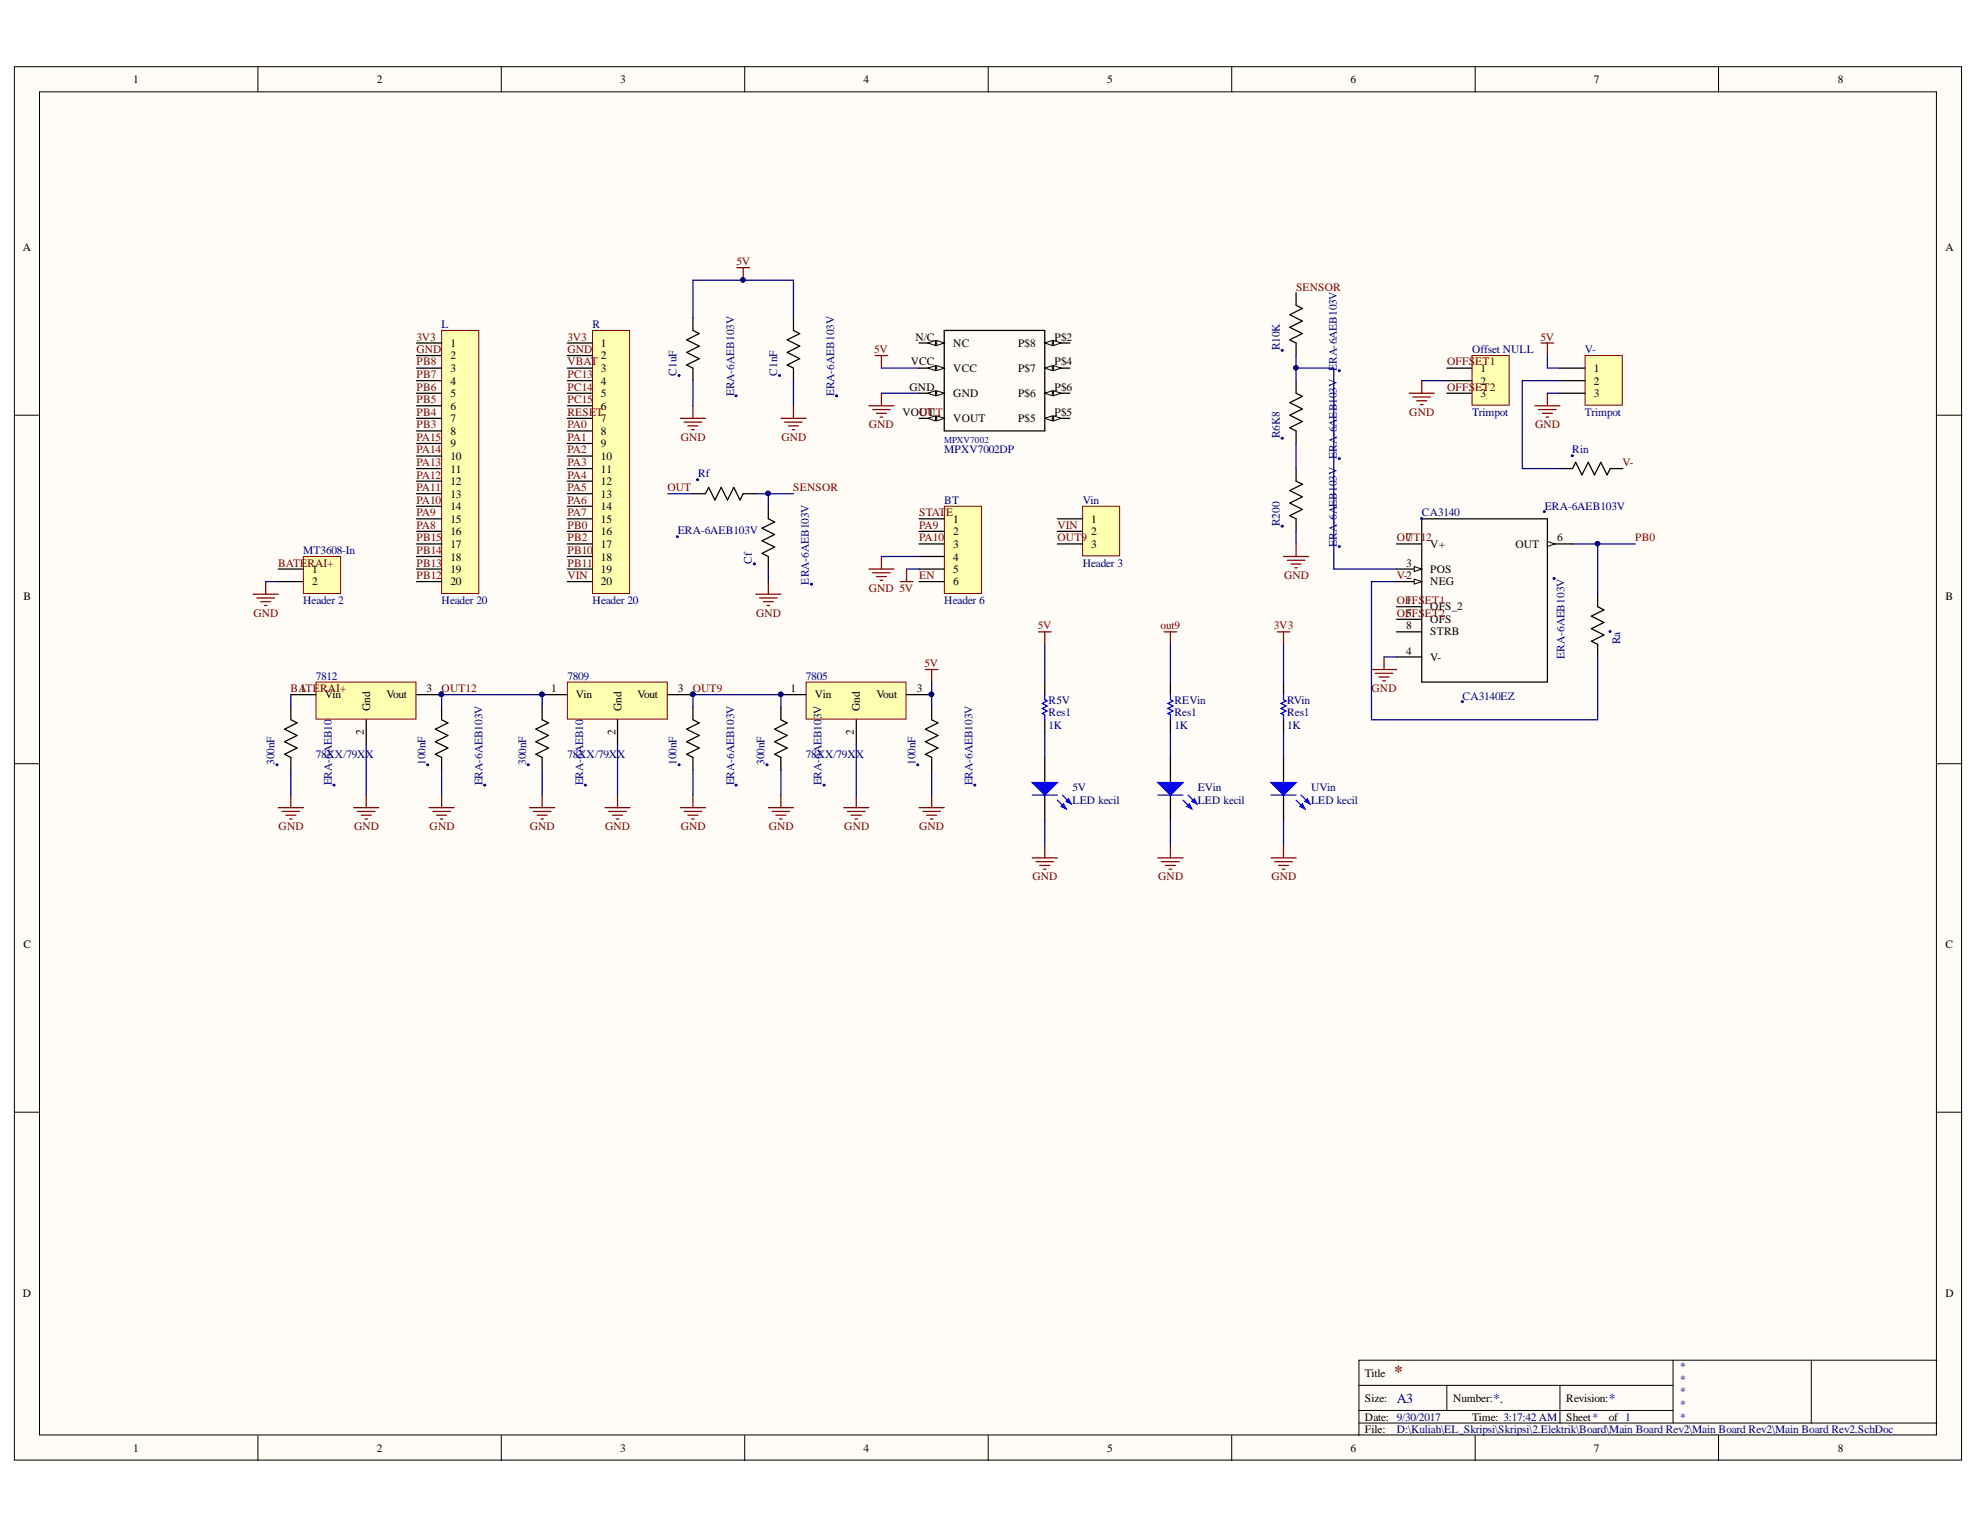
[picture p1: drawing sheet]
<svg xmlns="http://www.w3.org/2000/svg" width="279mm" height="216mm" viewBox="0 0 279 216" stroke-linecap="round" stroke-linejoin="round" font-family="sans-serif">
<g fill="#fffcf8" stroke="#000" stroke-width=".14">
<path d="M2 9.4h274.8v196.6h-274.8z"/>
<path d="M5.6 13h267.7v189.5h-267.7z"/>
</g>
<g fill="none" stroke="#000" stroke-width=".14">
<path d="M36.4 9.4v3.6M70.7 9.4v3.6M105.1 9.4v3.6M139.4 9.4v3.6M173.8 9.4v3.6M208.2 9.4v3.6M242.5 9.4v3.6M2 58.6h3.6M273.3 58.6h3.6M2 107.8h3.6M273.3 107.8h3.6M2 156.9h3.6"/>
<path d="M273.3 156.9h3.6M191.8 195.5h44.3M191.8 199h44.3M204.2 195.5v3.5M220.1 195.5v5.3M236.1 191.9v8.9M255.6 191.9h-63.8v10.7M273.3 191.9h-17.7v8.9M36.4 202.6v3.5M70.7 202.6v3.5M105.1 202.6v3.5M139.4 202.6v3.5"/>
<path d="M173.8 202.6v3.5M191.8 200.8h81.5M208.2 202.6v3.5M242.5 202.6v3.5"/>
</g>
<path d="M62.3 46.6h5.3v37.2h-5.3z" fill="#ffffb0" stroke="#800000" stroke-width=".14"/>
<g fill="none" stroke="#000" stroke-width=".18">
<path d="M58.8 48.4h3.5M58.8 50.2h3.5M58.8 51.9h3.5M58.8 53.7h3.5M58.8 55.5h3.5M58.8 57.3h3.5M58.8 59h3.5M58.8 60.8h3.5M58.8 62.6h3.5M58.8 64.4h3.5M58.8 66.1h3.5M58.8 67.9h3.5"/>
<path d="M58.8 69.7h3.5M58.8 71.4h3.5M58.8 73.2h3.5M58.8 75h3.5M58.8 76.8h3.5M58.8 78.5h3.5M58.8 80.3h3.5M58.8 82.1h3.5"/>
</g>
<path d="M83.6 46.6h5.2v37.2h-5.2z" fill="#ffffb0" stroke="#800000" stroke-width=".14"/>
<g fill="none" stroke="#000" stroke-width=".18">
<path d="M80 48.4h3.6M80 50.2h3.6M80 51.9h3.6M80 53.7h3.6M80 55.5h3.6M80 57.3h3.6M80 59h3.6M80 60.8h3.6M80 62.6h3.6M80 64.4h3.6M80 66.1h3.6M80 67.9h3.6"/>
<path d="M80 69.7h3.6M80 71.4h3.6M80 73.2h3.6M80 75h3.6M80 76.8h3.6M80 78.5h3.6M200.6 73.2h17.8v23h-17.8zM218.4 76.8h3.5M80 80.3h3.6M80 82.1h3.6"/>
</g>
<path d="M123.5 50.2h1.8M124.4 50.2v1.7" fill="none" stroke="#800000" stroke-width=".18"/>
<path d="M218.4 76.4l1 .4-1 .3z" fill="#fffcf8"/>
<path d="M218.4 76.4l1 .4-1 .3z" fill="none" stroke="#000" stroke-width=".14"/>
<path d="M197.1 92.7h3.5M197.1 89.2h3.5M197.1 87.4h3.5M197.1 85.6h3.5M197.1 82.1h3.5" fill="none" stroke="#000" stroke-width=".18"/>
<path d="M199.6 81.7l1 .4-1 .3z" fill="#fffcf8"/>
<path d="M199.6 81.7l1 .4-1 .3z" fill="none" stroke="#000" stroke-width=".14"/>
<path d="M197.1 80.3h3.5" fill="none" stroke="#000" stroke-width=".18"/>
<path d="M199.6 79.9l1 .4-1 .4z" fill="#fffcf8"/>
<path d="M199.6 79.9l1 .4-1 .4z" fill="none" stroke="#000" stroke-width=".14"/>
<path d="M182.9 41.3v1.8l.9 .4-1.8 .9 1.8 .9-1.8 .9 1.8 .9-1.8 .9 .9 .4v1.8M182.9 53.7v1.8l.9 .4-1.8 .9 1.8 .9-1.8 .9 1.8 .9-1.8 .9 .9 .4v1.8M197.1 76.8h3.5" fill="none" stroke="#000" stroke-width=".18"/>
<g fill="#000080" stroke="#000080" stroke-width=".14">
<circle cx="200.6" cy="73.2" r=".13"/>
<circle cx="206.4" cy="99" r=".14"/>
<circle cx="180.9" cy="49.4" r=".14"/>
<circle cx="189" cy="52.3" r=".13"/>
<circle cx="180.9" cy="61.8" r=".14"/>
<circle cx="189" cy="64.7" r=".13"/>
</g>
<path d="M223.7 50.2h5.2v7h-5.2z" fill="#ffffb0" stroke="#800000" stroke-width=".14"/>
<path d="M220.1 51.9h3.6M220.1 53.7h3.6M220.1 55.5h3.6" fill="none" stroke="#000" stroke-width=".18"/>
<path d="M207.7 50.2h5.3v7h-5.3z" fill="#ffffb0" stroke="#800000" stroke-width=".14"/>
<path d="M133.2 46.6h14.2v14.2h-14.2zM147.4 59h3.6M204.2 51.9h3.5M204.2 53.7h3.5M204.2 55.5h3.5" fill="none" stroke="#000" stroke-width=".18"/>
<path d="M181.1 78.5h3.6M181.7 79.1h2.4M182.2 79.6h1.4M182.9 76.8v1.7M182.7 80.1h.4" fill="none" stroke="#800000" stroke-width=".18"/>
<path d="M147.4 59l1.1-.3v.7z" fill="#fffcf8"/>
<path d="M147.4 59l1.1-.3v.7z" fill="none" stroke="#000" stroke-width=".14"/>
<path d="M148.7 58.7l1 .3-1 .4z" fill="#fffcf8"/>
<path d="M148.7 58.7l1 .3-1 .4z" fill="none" stroke="#000" stroke-width=".14"/>
<path d="M147.4 55.5h3.6" fill="none" stroke="#000" stroke-width=".18"/>
<path d="M147.4 55.5l1.1-.4v.7z" fill="#fffcf8"/>
<path d="M147.4 55.5l1.1-.4v.7z" fill="none" stroke="#000" stroke-width=".14"/>
<path d="M148.7 55.1l1 .4-1 .3z" fill="#fffcf8"/>
<path d="M148.7 55.1l1 .4-1 .3z" fill="none" stroke="#000" stroke-width=".14"/>
<path d="M147.4 51.9h3.6" fill="none" stroke="#000" stroke-width=".18"/>
<path d="M147.4 51.9l1.1-.3v.7z" fill="#fffcf8"/>
<path d="M147.4 51.9l1.1-.3v.7z" fill="none" stroke="#000" stroke-width=".14"/>
<path d="M148.7 51.6l1 .3-1 .4z" fill="#fffcf8"/>
<path d="M148.7 51.6l1 .3-1 .4z" fill="none" stroke="#000" stroke-width=".14"/>
<path d="M147.4 48.4h3.6" fill="none" stroke="#000" stroke-width=".18"/>
<path d="M147.4 48.4l1.1-.4v.8z" fill="#fffcf8"/>
<path d="M147.4 48.4l1.1-.4v.8z" fill="none" stroke="#000" stroke-width=".14"/>
<path d="M148.7 48l1 .4-1 .4z" fill="#fffcf8"/>
<path d="M148.7 48l1 .4-1 .4z" fill="none" stroke="#000" stroke-width=".14"/>
<path d="M129.7 59h3.5" fill="none" stroke="#000" stroke-width=".18"/>
<path d="M132.2 58.7l1 .3-1 .4z" fill="#fffcf8"/>
<path d="M132.2 58.7l1 .3-1 .4z" fill="none" stroke="#000" stroke-width=".14"/>
<path d="M130.9 59l1.1-.3v.7z" fill="#fffcf8"/>
<path d="M130.9 59l1.1-.3v.7z" fill="none" stroke="#000" stroke-width=".14"/>
<path d="M129.7 55.5h3.5" fill="none" stroke="#000" stroke-width=".18"/>
<path d="M132.2 55.1l1 .4-1 .3z" fill="#fffcf8"/>
<path d="M132.2 55.1l1 .4-1 .3z" fill="none" stroke="#000" stroke-width=".14"/>
<path d="M130.9 55.5l1.1-.4v.7z" fill="#fffcf8"/>
<path d="M130.9 55.5l1.1-.4v.7z" fill="none" stroke="#000" stroke-width=".14"/>
<path d="M129.7 51.9h3.5" fill="none" stroke="#000" stroke-width=".18"/>
<path d="M132.2 51.6l1 .3-1 .4z" fill="#fffcf8"/>
<path d="M132.2 51.6l1 .3-1 .4z" fill="none" stroke="#000" stroke-width=".14"/>
<path d="M130.9 51.9l1.1-.3v.7z" fill="#fffcf8"/>
<path d="M130.9 51.9l1.1-.3v.7z" fill="none" stroke="#000" stroke-width=".14"/>
<path d="M129.7 48.4h3.5" fill="none" stroke="#000" stroke-width=".18"/>
<path d="M132.2 48l1 .4-1 .4z" fill="#fffcf8"/>
<path d="M132.2 48l1 .4-1 .4z" fill="none" stroke="#000" stroke-width=".14"/>
<path d="M130.9 48.4l1.1-.4v.8z" fill="#fffcf8"/>
<path d="M130.9 48.4l1.1-.4v.8z" fill="none" stroke="#000" stroke-width=".14"/>
<g fill="none" stroke="#800000" stroke-width=".18">
<path d="M122.6 57.3h3.6M123.1 57.8h2.5M123.7 58.3h1.4M124.2 58.9h.4M124.4 55.5v1.8M198.8 55.5h3.6M199.4 56h2.5M199.9 56.6h1.4M200.4 57.1h.4M200.6 53.7v1.8M216.6 57.3h3.5M217.1 57.8h2.5"/>
<path d="M217.5 48.4h1.7M217.6 58.3h1.5M218.2 58.9h.3M218.4 48.4v1.8M218.4 55.5v1.8"/>
</g>
<path d="M182.9 66.1v1.8l.9 .4-1.8 .9 1.8 .9-1.8 .9 1.8 .9-1.8 .9 .9 .4v1.8M220.1 66.1h1.8l.4-.9 .9 1.8 .9-1.8 .9 1.8 .9-1.8 .9 1.8 .4-.9h1.8M41 99.8v1.8l.9 .4-1.7 .9 1.7 .9-1.7 .9 1.7 .9-1.7 .8 .8 .5v1.8M62.3 99.8v1.8l.9 .4-1.8 .9 1.8 .9-1.8 .9 1.8 .9-1.8 .8 .9 .5v1.8M76.5 99.8v1.8l.9 .4-1.8 .9 1.8 .9-1.8 .9 1.8 .9-1.8 .8 .9 .5v1.8M97.8 99.8v1.8l.9 .4-1.8 .9 1.8 .9-1.8 .9 1.8 .9-1.8 .8 .9 .5v1.8M225.4 83.8v1.8l.9 .5-1.7 .8 1.7 .9-1.7 .9 1.7 .9-1.7 .9 .8 .4v1.8" fill="none" stroke="#000" stroke-width=".18"/>
<g fill="#000080" stroke="#000080" stroke-width=".14">
<circle cx="221.9" cy="64.3" r=".14"/>
<circle cx="217.9" cy="72.2" r=".13"/>
<circle cx="227.2" cy="89.1" r=".13"/>
<circle cx="219.3" cy="81.6" r=".14"/>
<circle cx="180.9" cy="74.2" r=".14"/>
<circle cx="189" cy="77.1" r=".13"/>
<circle cx="39.1" cy="107.9" r=".13"/>
<circle cx="47.1" cy="110.8" r=".14"/>
<circle cx="95.8" cy="107.9" r=".13"/>
<circle cx="103.9" cy="110.8" r=".14"/>
<circle cx="74.5" cy="107.9" r=".14"/>
<circle cx="82.6" cy="110.8" r=".13"/>
<circle cx="60.4" cy="107.9" r=".14"/>
<circle cx="68.4" cy="110.8" r=".14"/>
</g>
<path d="M42.8 78.5h5.3v5.3h-5.3z" fill="#ffffb0" stroke="#800000" stroke-width=".14"/>
<path d="M39.3 80.3h3.5M39.3 82.1h3.5" fill="none" stroke="#000" stroke-width=".18"/>
<path d="M35.7 83.8h3.6M36.3 84.4h2.4M36.8 84.9h1.4M37.3 85.4h.4M37.5 82.1v1.7M193.5 94.5h3.6M194.1 95h2.4M194.6 95.5h1.4M195.1 96.1h.4M195.3 92.7v1.8" fill="none" stroke="#800000" stroke-width=".18"/>
<path d="M152.8 71.4h5.2v7h-5.2z" fill="#ffffb0" stroke="#800000" stroke-width=".14"/>
<path d="M149.2 73.2h3.5M149.2 75h3.5M149.2 76.8h3.5M147.4 106.9v3.5M147.4 112.2v3.5" fill="none" stroke="#000" stroke-width=".18"/>
<path d="M145.7 110.4h3.5l-1.8 1.8z" fill="#00f"/>
<path d="M145.7 110.4h3.5l-1.8 1.8zM149.2 112.9l1.2 1.2M149.9 112.2l1.3 1.2" fill="none" stroke="#00f" stroke-width=".18"/>
<path d="M149.7 113.8l.4-.4 .3 .7z" fill="#00f"/>
<path d="M149.7 113.8l.4-.4 .3 .7z" fill="none" stroke="#00f" stroke-width=".18"/>
<path d="M150.4 113.1l.4-.4 .4 .7z" fill="#00f"/>
<path d="M145.7 112.2h3.5M150.4 113.1l.4-.4 .4 .7z" fill="none" stroke="#00f" stroke-width=".18"/>
<path d="M146.5 89.2h1.8M147.4 89.2v1.7M147.4 119.3v1.8M145.7 121.1h3.5M146.2 121.6h2.5M146.7 122.1h1.4M147.3 122.7h.3" fill="none" stroke="#800000" stroke-width=".18"/>
<path d="M165.2 106.9v3.5M165.2 112.2v3.5" fill="none" stroke="#000" stroke-width=".18"/>
<path d="M163.4 110.4h3.5l-1.7 1.8z" fill="#00f"/>
<path d="M163.4 110.4h3.5l-1.7 1.8zM166.9 112.9l1.3 1.2M167.6 112.2l1.3 1.2" fill="none" stroke="#00f" stroke-width=".18"/>
<path d="M167.5 113.8l.3-.4 .4 .7z" fill="#00f"/>
<path d="M167.5 113.8l.3-.4 .4 .7z" fill="none" stroke="#00f" stroke-width=".18"/>
<path d="M168.2 113.1l.3-.4 .4 .7z" fill="#00f"/>
<path d="M163.4 112.2h3.5M168.2 113.1l.3-.4 .4 .7z" fill="none" stroke="#00f" stroke-width=".18"/>
<path d="M164.3 89.2h1.7M165.2 89.2v1.7M165.2 119.3v1.8M163.4 121.1h3.5M163.9 121.6h2.5M164.5 122.1h1.4M165 122.7h.3" fill="none" stroke="#800000" stroke-width=".18"/>
<path d="M181.1 106.9v3.5M181.1 112.2v3.5" fill="none" stroke="#000" stroke-width=".18"/>
<path d="M179.3 110.4h3.6l-1.8 1.8z" fill="#00f"/>
<path d="M179.3 110.4h3.6l-1.8 1.8zM182.9 112.9l1.2 1.2M183.6 112.2l1.2 1.2" fill="none" stroke="#00f" stroke-width=".18"/>
<path d="M183.4 113.8l.4-.4 .3 .7z" fill="#00f"/>
<path d="M183.4 113.8l.4-.4 .3 .7z" fill="none" stroke="#00f" stroke-width=".18"/>
<path d="M184.1 113.1l.4-.4 .3 .7z" fill="#00f"/>
<path d="M147.4 98v.7l.4 .2-.7 .4 .7 .3-.7 .4 .7 .3-.7 .4 .3 .2v.7M165.2 98v.7l.3 .2-.7 .4 .7 .3-.7 .4 .7 .3-.7 .4 .4 .2v.7M181.1 98v.7l.4 .2-.7 .4 .7 .3-.7 .4 .7 .3-.7 .4 .3 .2v.7M179.3 112.2h3.6M184.1 113.1l.4-.4 .3 .7z" fill="none" stroke="#00f" stroke-width=".18"/>
<g fill="none" stroke="#800000" stroke-width=".18">
<path d="M104 37.8h1.8M104.9 37.8v1.7M96 59h3.6M96.5 59.6h2.5M97.8 57.3v1.7M110.2 59h3.5M110.7 59.6h2.5M112 57.3v1.7M97.1 60.1h1.4M97.6 60.6h.4M111.3 60.1h1.4M111.8 60.6h.3"/>
<path d="M106.6 83.8h3.6M107.2 84.4h2.5M107.7 84.9h1.4M108.2 85.4h.4M108.4 82.1v1.7M180.2 89.2h1.8M181.1 89.2v1.7M181.1 119.3v1.8M179.3 121.1h3.6M179.9 121.6h2.5M180.4 122.1h1.4M180.9 122.7h.4"/>
</g>
<path d="M97.8 44.9v1.7l.9 .5-1.8 .9 1.8 .8-1.8 .9 1.8 .9-1.8 .9 .9 .4v1.8M112 44.9v1.7l.9 .5-1.8 .9 1.8 .8-1.8 .9 1.8 .9-1.8 .9 .9 .4v1.8M97.8 69.7h1.8l.4-.9 .9 1.8 .9-1.8 .9 1.8 .8-1.8 .9 1.8 .5-.9h1.7M108.4 71.4v1.8l.9 .5-1.8 .8 1.8 .9-1.8 .9 1.8 .9-1.8 .9 .9 .4v1.8M147.4 96.2v1.8M165.2 96.2v1.8M181.1 96.2v1.8M147.4 101.6v1.7M165.2 101.6v1.7M181.1 101.6v1.7" fill="none" stroke="#000" stroke-width=".18"/>
<g fill="none" stroke="#000080" stroke-width=".18">
<path d="M97.8 44.9v-5.4h14.2v5.4M97.8 53.7v3.6M112 53.7v3.6M124.4 55.5h5.3M124.4 51.9h5.3M182.9 51.9h5.3v28.4h8.9M182.9 50.2v3.5M200.6 53.7h3.6M218.4 50.2v1.7h1.7M218.4 55.5h1.7M220.1 53.7h-5.3v12.4h5.3M94.2 69.7h3.6"/>
<path d="M106.6 69.7h1.8v1.7M108.4 69.7h3.6M182.9 62.6v3.5M182.9 75v1.8M221.9 76.8h3.5v7M225.4 76.8h5.4M37.5 82.1h1.8M108.4 80.3v1.8M147.4 90.9v5.3M165.2 90.9v5.3M181.1 90.9v5.3M195.3 92.7h1.8"/>
<path d="M197.1 82.1h-3.6v19.5h31.9v-8.9M147.4 103.3v3.6M147.4 115.7v3.6M165.2 103.3v3.6M165.2 115.7v3.6M181.1 103.3v3.6M181.1 115.7v3.6"/>
</g>
<g fill="#000080" stroke="#000080" stroke-width=".14">
<circle cx="182.9" cy="51.9" r=".31"/>
<circle cx="225.4" cy="76.7" r=".31"/>
<circle cx="95.8" cy="53" r=".13"/>
<circle cx="103.9" cy="55.8" r=".14"/>
<circle cx="110" cy="53" r=".14"/>
<circle cx="118.1" cy="55.8" r=".14"/>
<circle cx="104.8" cy="39.5" r=".31"/>
<circle cx="98.4" cy="67.7" r=".14"/>
<circle cx="95.6" cy="75.7" r=".13"/>
<circle cx="106.5" cy="79.6" r=".14"/>
<circle cx="114.5" cy="82.4" r=".14"/>
<circle cx="108.4" cy="69.6" r=".31"/>
</g>
<path d="M80.1 96.2h14.1v5.3h-14.1z" fill="#ffffb0" stroke="#800000" stroke-width=".14"/>
<path d="M76.5 98h3.5M94.2 98h3.6M87.1 101.6v3.5" fill="none" stroke="#000" stroke-width=".18"/>
<g fill="#000080" stroke="#000080" stroke-width=".14">
<circle cx="76.5" cy="98" r=".31"/>
<circle cx="97.7" cy="98" r=".31"/>
</g>
<path d="M113.8 96.2h14.1v5.3h-14.1z" fill="#ffffb0" stroke="#800000" stroke-width=".14"/>
<path d="M110.2 98h3.5M127.9 98h3.6M120.8 101.6v3.5" fill="none" stroke="#000" stroke-width=".18"/>
<g fill="#000080" stroke="#000080" stroke-width=".14">
<circle cx="110.2" cy="98" r=".31"/>
<circle cx="131.4" cy="98" r=".31"/>
</g>
<path d="M44.6 96.2h14.1v5.3h-14.1z" fill="#ffffb0" stroke="#800000" stroke-width=".14"/>
<path d="M41 98h3.6M58.8 98h3.5M110.2 99.8v1.8l.9 .4-1.8 .9 1.8 .9-1.8 .9 1.8 .9-1.8 .8 .9 .5v1.8M131.5 99.8v1.8l.9 .4-1.8 .9 1.8 .9-1.8 .9 1.8 .9-1.8 .8 .9 .5v1.8M51.7 101.6v3.5" fill="none" stroke="#000" stroke-width=".18"/>
<g fill="#000080" stroke="#000080" stroke-width=".14">
<circle cx="62.3" cy="98" r=".31"/>
<circle cx="108.2" cy="107.9" r=".14"/>
<circle cx="116.3" cy="110.8" r=".13"/>
<circle cx="129.5" cy="107.9" r=".14"/>
<circle cx="137.6" cy="110.8" r=".14"/>
<circle cx="76.5" cy="98" r=".31"/>
<circle cx="97.7" cy="98" r=".31"/>
<circle cx="110.2" cy="98" r=".31"/>
<circle cx="131.4" cy="98" r=".31"/>
</g>
<g fill="none" stroke="#000080" stroke-width=".18">
<path d="M41 98v1.8M62.3 99.8v-1.8h14.2v1.8M97.8 99.8v-1.8h12.4v1.8M131.5 96.2v3.6M41 108.7v3.5M51.7 105.1v7.1M62.3 108.7v3.5M76.5 108.7v3.5M87.1 105.1v7.1M97.8 108.7v3.5M110.2 108.7v3.5M120.8 105.1v7.1"/>
<path d="M131.5 108.7v3.5"/>
</g>
<g fill="none" stroke="#800000" stroke-width=".18">
<path d="M130.6 94.5h1.8M131.5 94.5v1.7M39.3 114h3.5M39.8 114.5h2.5M40.3 115h1.4M40.9 115.6h.3M41 112.2v1.8M49.9 114h3.6M50.4 114.5h2.5M51 115h1.4M51.5 115.6h.4M51.7 112.2v1.8"/>
<path d="M60.5 114h3.6M61.1 114.5h2.5M61.6 115h1.4M62.1 115.6h.4M62.3 112.2v1.8M74.7 114h3.6M75.3 114.5h2.4M75.8 115h1.4M76.3 115.6h.4M76.5 112.2v1.8M85.4 114h3.5M85.9 114.5h2.5"/>
<path d="M86.4 115h1.5M87 115.6h.3M87.1 112.2v1.8M96 114h3.6M96.5 114.5h2.5M97.1 115h1.4M97.6 115.6h.4M97.8 112.2v1.8M108.4 114h3.6M109 114.5h2.4M109.5 115h1.4M110 115.6h.4"/>
<path d="M110.2 112.2v1.8M119.1 114h3.5M119.6 114.5h2.5M120.1 115h1.4M120.7 115.6h.3M120.8 112.2v1.8M129.7 114h3.5M130.2 114.5h2.5M130.8 115h1.4M131.3 115.6h.3M131.5 112.2v1.8"/>
</g>
<path d="M133.3 71.4h5.2v12.4h-5.2z" fill="#ffffb0" stroke="#800000" stroke-width=".14"/>
<path d="M129.7 73.2h3.5M129.7 75h3.5M129.7 76.8h3.5M129.7 78.5h3.5M129.7 80.3h3.5M129.7 82.1h3.5" fill="none" stroke="#000" stroke-width=".18"/>
<path d="M124.4 78.5v1.8M122.6 80.3h3.6M123.1 80.8h2.5M123.7 81.4h1.4M124.2 81.9h.4M127 82.1h1.8M127.9 80.3v1.8" fill="none" stroke="#800000" stroke-width=".18"/>
<path d="M124.4 78.5h5.3M127.9 80.3h1.8" fill="none" stroke="#000080" stroke-width=".18"/>
<g fill="#000080" stroke="#000080" stroke-width=".14">
<circle cx="97.7" cy="98" r=".31"/>
<circle cx="62.3" cy="98" r=".31"/>
</g>
<text font-size="2.4" fill="#800000" x="196.8" y="194.3">*</text>
<g font-size="1.9" fill="#000080">
<text x="197.1" y="197.9">A3</text>
<text x="210.7" y="197.9">*.</text>
<text x="227" y="197.9">*</text>
</g>
<g font-size="1.6">
<text x="18.8" y="11.8">1</text>
<text x="53.2" y="11.8">2</text>
<text x="87.5" y="11.8">3</text>
<text x="121.8" y="11.8">4</text>
<text x="156.3" y="11.8">5</text>
<text x="190.6" y="11.8">6</text>
<text x="224.9" y="11.8">7</text>
<text x="259.3" y="11.8">8</text>
<text x="3.2" y="35.4">A</text>
<text x="274.5" y="35.4">A</text>
<text x="63.6" y="48.9">1</text>
<text x="63.6" y="50.7">2</text>
<text x="63.6" y="52.5">3</text>
<text x="84.8" y="48.9">1</text>
<text x="84.8" y="50.7">2</text>
<text x="84.8" y="52.5">3</text>
<text x="128.5" y="51.6">VCC</text>
<text x="129.2" y="48.1">N/C</text>
<text x="134.5" y="52.5">VCC</text>
<text x="134.5" y="48.9">NC</text>
<text x="143.7" y="52.5">P$7</text>
<text x="143.7" y="48.9">P$8</text>
<text x="148.8" y="51.6">P$4</text>
<text x="148.8" y="48.1">P$2</text>
<text x="208.9" y="52.5">1</text>
<text x="224.9" y="52.5">1</text>
<text x="63.6" y="54.3">4</text>
<text x="63.6" y="56">5</text>
<text x="63.6" y="57.8">6</text>
<text x="63.6" y="59.6">7</text>
<text x="84.8" y="54.3">4</text>
<text x="84.8" y="56">5</text>
<text x="84.8" y="57.8">6</text>
<text x="84.8" y="59.6">7</text>
<text x="127.3" y="58.7">VOOT</text>
<text x="128.4" y="55.1">GND</text>
<text x="129.7" y="58.7">UUT</text>
<text x="134.5" y="59.6">VOUT</text>
<text x="134.5" y="56">GND</text>
<text x="143.7" y="59.6">P$5</text>
<text x="143.7" y="56">P$6</text>
<text x="148.8" y="58.7">P$5</text>
<text x="148.8" y="55.1">P$6</text>
<text x="208.9" y="54.3">2</text>
<text x="208.9" y="56">3</text>
<text x="224.9" y="54.3">2</text>
<text x="224.9" y="56">3</text>
<text x="63.6" y="61.4">8</text>
<text x="63.6" y="63.1">9</text>
<text x="63.6" y="64.9">10</text>
<text x="84.8" y="61.4">8</text>
<text x="84.8" y="63.1">9</text>
<text x="84.8" y="64.9">10</text>
<text x="63.6" y="66.7">11</text>
<text x="63.6" y="68.5">12</text>
<text x="63.6" y="70.2">13</text>
<text x="84.8" y="66.7">11</text>
<text x="84.8" y="68.5">12</text>
<text x="84.8" y="70.2">13</text>
<text x="63.6" y="72">14</text>
<text x="63.6" y="73.8">15</text>
<text x="63.6" y="75.6">16</text>
<text x="63.6" y="77.3">17</text>
<text x="84.8" y="72">14</text>
<text x="84.8" y="73.8">15</text>
<text x="84.8" y="75.6">16</text>
<text x="84.8" y="77.3">17</text>
<text x="134.5" y="73.8">1</text>
<text x="134.5" y="75.6">2</text>
<text x="134.5" y="77.3">3</text>
<text x="154" y="73.8">1</text>
<text x="154" y="75.6">2</text>
<text x="154" y="77.3">3</text>
<text x="198.4" y="76.4">7</text>
<text x="201.8" y="77.3">V+</text>
<text x="213.8" y="77.3">OUT</text>
<text x="219.8" y="76.4">6</text>
<text x="44.1" y="80.8">1</text>
<text x="44.1" y="82.6">2</text>
<text x="63.6" y="79.1">18</text>
<text x="63.6" y="80.8">19</text>
<text x="63.6" y="82.6">20</text>
<text x="84.8" y="79.1">18</text>
<text x="84.8" y="80.8">19</text>
<text x="84.8" y="82.6">20</text>
<text x="134.5" y="79.1">4</text>
<text x="134.5" y="80.8">5</text>
<text x="134.5" y="82.6">6</text>
<text x="198.4" y="80">3</text>
<text x="201.8" y="82.6">NEG</text>
<text x="201.8" y="80.8">POS</text>
<text x="3.3" y="84.6">B</text>
<text x="198.4" y="88.8">8</text>
<text x="198.4" y="87.1">5</text>
<text x="198.4" y="85.3">1</text>
<text x="201.8" y="89.7">STRB</text>
<text x="201.8" y="87.9">OFS</text>
<text x="201.8" y="86.1">OFS_2</text>
<text x="274.5" y="84.6">B</text>
<text x="198.4" y="92.4">4</text>
<text x="201.8" y="93.2">V-</text>
<text x="42.4" y="97.7">1TERAI+</text>
<text x="45.8" y="98.5">Vin</text>
<text x="52.3" y="100.3" transform="rotate(-90 52.3 100.3)">Gnd</text>
<text x="54.5" y="98.5">Vout</text>
<text x="60.2" y="97.7">3</text>
<text x="77.8" y="97.7">1</text>
<text x="81.3" y="98.5">Vin</text>
<text x="87.7" y="100.3" transform="rotate(-90 87.7 100.3)">Gnd</text>
<text x="90" y="98.5">Vout</text>
<text x="95.6" y="97.7">3</text>
<text x="111.5" y="97.7">1</text>
<text x="115" y="98.5">Vin</text>
<text x="121.3" y="100.3" transform="rotate(-90 121.3 100.3)">Gnd</text>
<text x="123.7" y="98.5">Vout</text>
<text x="129.4" y="97.7">3</text>
<text x="51.3" y="103.8" transform="rotate(-90 51.3 103.8)">2</text>
<text x="86.8" y="103.8" transform="rotate(-90 86.8 103.8)">2</text>
<text x="120.5" y="103.8" transform="rotate(-90 120.5 103.8)">2</text>
<text x="3.3" y="133.8">C</text>
<text x="274.5" y="133.8">C</text>
<text x="3.2" y="183">D</text>
<text x="274.5" y="183">D</text>
<text x="192.6" y="194.3">Title</text>
<text x="192.6" y="197.8">Size:</text>
<text x="205" y="197.8">Number:</text>
<text x="221" y="197.8">Revision:</text>
<text x="192.6" y="200.5">Date: 9/30/2017</text>
<text x="192.6" y="202.2">File:</text>
<text x="207.7" y="200.5">Time: 3:17:42 AM</text>
<text x="221" y="200.5">Sheet*</text>
<text x="227" y="200.5">of 1</text>
<text x="18.8" y="204.9">1</text>
<text x="53.2" y="204.9">2</text>
<text x="87.5" y="204.9">3</text>
<text x="121.8" y="204.9">4</text>
<text x="156.3" y="204.9">5</text>
<text x="190.6" y="204.9">6</text>
<text x="224.9" y="204.9">7</text>
<text x="259.3" y="204.9">8</text>
</g>
<g font-size="1.6" fill="#800000">
<text x="103.9" y="37.4">5V</text>
<text x="182.9" y="41">SENSOR</text>
<text x="58.8" y="48.1">3V3</text>
<text x="58.8" y="49.9">GND</text>
<text x="58.8" y="51.6">PB8</text>
<text x="58.8" y="53.3">PB7</text>
<text x="80.1" y="53.3">PC13</text>
<text x="80.1" y="51.6">VBAT</text>
<text x="80.1" y="49.9">GND</text>
<text x="80.1" y="48.1">3V3</text>
<text x="123.4" y="49.9">5V</text>
<text x="204.2" y="51.6">OFFS</text>
<text x="208.2" y="51.6">ET1</text>
<text x="217.4" y="48.1">5V</text>
<text x="58.8" y="55.1">PB6</text>
<text x="58.8" y="56.9">PB5</text>
<text x="58.8" y="58.7">PB4</text>
<text x="80.1" y="58.7">RESET</text>
<text x="80.1" y="56.9">PC15</text>
<text x="80.1" y="55.1">PC14</text>
<text x="198.9" y="58.7">GND</text>
<text x="204.2" y="55.1">OFFS</text>
<text x="208.2" y="55.1">ET2</text>
<text x="58.8" y="60.4">PB3</text>
<text x="58.8" y="62.2">PA15</text>
<text x="58.8" y="64">PA14</text>
<text x="58.8" y="65.8">PA13</text>
<text x="80.1" y="65.8">PA3</text>
<text x="80.1" y="64">PA2</text>
<text x="80.1" y="62.2">PA1</text>
<text x="80.1" y="60.4">PA0</text>
<text x="96.1" y="62.2">GND</text>
<text x="110.3" y="62.2">GND</text>
<text x="122.6" y="60.4">GND</text>
<text x="216.6" y="60.4">GND</text>
<text x="229" y="65.8">V-</text>
<text x="58.8" y="67.5">PA12</text>
<text x="58.8" y="69.3">PA11</text>
<text x="58.8" y="71.1">PA10</text>
<text x="80.1" y="71.1">PA6</text>
<text x="80.1" y="69.3">PA5</text>
<text x="80.1" y="67.5">PA4</text>
<text x="94.2" y="69.3">OUT</text>
<text x="111.9" y="69.3">SENSOR</text>
<text x="58.8" y="72.9">PA9</text>
<text x="58.8" y="74.6">PA8</text>
<text x="58.8" y="76.4">PB15</text>
<text x="80.1" y="76.4">PB2</text>
<text x="80.1" y="74.6">PB0</text>
<text x="80.1" y="72.9">PA7</text>
<text x="129.7" y="74.6">PA9</text>
<text x="129.7" y="76.4">PA10</text>
<text x="129.7" y="72.9">STAT</text>
<text x="133.5" y="72.9">E</text>
<text x="149.2" y="74.6">VIN</text>
<text x="149.2" y="76.4">OUT9</text>
<text x="197.1" y="76.4">OUT12</text>
<text x="230.7" y="76.4">PB0</text>
<text x="39.2" y="80">BATERAI+</text>
<text x="58.8" y="78.2">PB14</text>
<text x="58.8" y="80">PB13</text>
<text x="58.8" y="81.7">PB12</text>
<text x="80.1" y="81.7">VIN</text>
<text x="80.1" y="80">PB11</text>
<text x="80.1" y="78.2">PB10</text>
<text x="122.6" y="83.5">GND 5V</text>
<text x="129.7" y="81.7">EN</text>
<text x="181.2" y="81.7">GND</text>
<text x="197.1" y="81.7">V-2</text>
<text x="35.8" y="87.1">GND</text>
<text x="106.7" y="87.1">GND</text>
<text x="146.4" y="88.8">5V</text>
<text x="163.8" y="88.8">out9</text>
<text x="179.8" y="88.8">3V3</text>
<text x="197.1" y="87.1">OFFS</text>
<text x="197.1" y="85.3">OFFS</text>
<text x="201.1" y="87.1">ET2</text>
<text x="201.1" y="85.3">ET1</text>
<text x="130.5" y="94.2">5V</text>
<text x="41" y="97.7">BA</text>
<text x="62.3" y="97.7">OUT12</text>
<text x="97.7" y="97.7">OUT9</text>
<text x="193.5" y="97.7">GND</text>
<text x="39.3" y="117.1">GND</text>
<text x="50" y="117.1">GND</text>
<text x="60.6" y="117.1">GND</text>
<text x="74.7" y="117.1">GND</text>
<text x="85.4" y="117.1">GND</text>
<text x="96.1" y="117.1">GND</text>
<text x="108.5" y="117.1">GND</text>
<text x="119.1" y="117.1">GND</text>
<text x="129.7" y="117.1">GND</text>
<text x="145.7" y="124.2">GND</text>
<text x="163.4" y="124.2">GND</text>
<text x="179.4" y="124.2">GND</text>
</g>
<g font-size="1.6" fill="#000080">
<text x="62.3" y="46.3">L</text>
<text x="83.6" y="46.3">R</text>
<text x="95.5" y="53" transform="rotate(-90 95.5 53)">C1uF</text>
<text x="109.7" y="53" transform="rotate(-90 109.7 53)">C1nF</text>
<text x="180.6" y="49.4" transform="rotate(-90 180.6 49.4)">R10K</text>
<text x="207.7" y="49.9">Offset NULL</text>
<text x="223.6" y="49.9">V-</text>
<text x="103.6" y="55.9" transform="rotate(-90 103.6 55.9)">ERA-6AEB103V</text>
<text x="117.7" y="55.9" transform="rotate(-90 117.7 55.9)">ERA-6AEB103V</text>
<text x="207.7" y="58.7">Trimpot</text>
<text x="223.6" y="58.7">Trimpot</text>
<text x="133.3" y="64">MPXV7002DP</text>
<text x="180.6" y="61.9" transform="rotate(-90 180.6 61.9)">R6K8</text>
<text x="221.9" y="64">Rin</text>
<text x="98.5" y="67.4">Rf</text>
<text x="133.3" y="71.1">BT</text>
<text x="152.8" y="71.1">Vin</text>
<text x="218" y="71.9">ERA-6AEB103V</text>
<text x="95.6" y="75.4">ERA-6AEB103V</text>
<text x="180.6" y="74.3" transform="rotate(-90 180.6 74.3)">R200</text>
<text x="188.6" y="77.2" transform="rotate(-90 188.6 77.2)">ERA-6AEB103V ERA-6AEB103V ERA-6AEB103V</text>
<text x="200.6" y="72.9">CA3140</text>
<text x="42.8" y="78.2">MT3608-In</text>
<text x="106.1" y="79.6" transform="rotate(-90 106.1 79.6)">Cf</text>
<text x="114.1" y="82.5" transform="rotate(-90 114.1 82.5)">ERA-6AEB103V</text>
<text x="152.8" y="80">Header 3</text>
<text x="42.8" y="85.3">Header 2</text>
<text x="62.3" y="85.3">Header 20</text>
<text x="83.6" y="85.3">Header 20</text>
<text x="133.3" y="85.3">Header 6</text>
<text x="44.6" y="95.9">7812</text>
<text x="80.1" y="95.9">7809</text>
<text x="113.7" y="95.9">7805</text>
<text x="220.8" y="93" transform="rotate(-90 220.8 93)">ERA-6AEB103V</text>
<text x="228.6" y="90.9" transform="rotate(-90 228.6 90.9)">Ra</text>
<text x="148" y="99.3">R5V</text>
<text x="148" y="101.1">Res1</text>
<text x="165.7" y="99.3">REVin</text>
<text x="165.7" y="101.1">Res1</text>
<text x="181.6" y="99.3">RVin</text>
<text x="181.6" y="101.1">Res1</text>
<text x="206.4" y="98.7">CA3140EZ</text>
<text x="38.7" y="107.9" transform="rotate(-90 38.7 107.9)">300nF</text>
<text x="44.6" y="106.9">78XX/79XX</text>
<text x="60" y="107.9" transform="rotate(-90 60 107.9)">100nF</text>
<text x="74.2" y="107.9" transform="rotate(-90 74.2 107.9)">300nF</text>
<text x="80.1" y="106.9">78XX/79XX</text>
<text x="95.5" y="107.9" transform="rotate(-90 95.5 107.9)">100nF</text>
<text x="107.9" y="107.9" transform="rotate(-90 107.9 107.9)">300nF</text>
<text x="113.7" y="106.9">78XX/79XX</text>
<text x="129.2" y="107.9" transform="rotate(-90 129.2 107.9)">100nF</text>
<text x="148" y="102.9">1K</text>
<text x="165.7" y="102.9">1K</text>
<text x="181.6" y="102.9">1K</text>
<text x="46.8" y="110.8" transform="rotate(-90 46.8 110.8)">ERA-6AEB103V</text>
<text x="68.1" y="110.8" transform="rotate(-90 68.1 110.8)">ERA-6AEB103V</text>
<text x="82.3" y="110.8" transform="rotate(-90 82.3 110.8)">ERA-6AEB103V</text>
<text x="103.6" y="110.8" transform="rotate(-90 103.6 110.8)">ERA-6AEB103V</text>
<text x="115.9" y="110.8" transform="rotate(-90 115.9 110.8)">ERA-6AEB103V</text>
<text x="137.2" y="110.8" transform="rotate(-90 137.2 110.8)">ERA-6AEB103V</text>
<text x="151.3" y="111.6">5V</text>
<text x="151.3" y="113.4">LED kecil</text>
<text x="169" y="111.6">EVin</text>
<text x="169" y="113.4">LED kecil</text>
<text x="185" y="111.6">UVin</text>
<text x="185" y="113.4">LED kecil</text>
<text x="237" y="193.4">*</text>
<text x="237" y="195.1">*</text>
<text x="237" y="196.9">*</text>
<text x="197.1" y="202.2">D:\Kuliah\EL_Skripsi\Skripsi\2.Elektrik\Board\Main Board Rev2\Main Board Rev2\Main Board Rev2.SchDoc</text>
<text x="237" y="198.7">*</text>
<text x="237" y="200.5">*</text>
</g>
<text font-size="1.3" fill="#000080" x="133.3" y="62.5">MPXV7002</text>
</svg>
